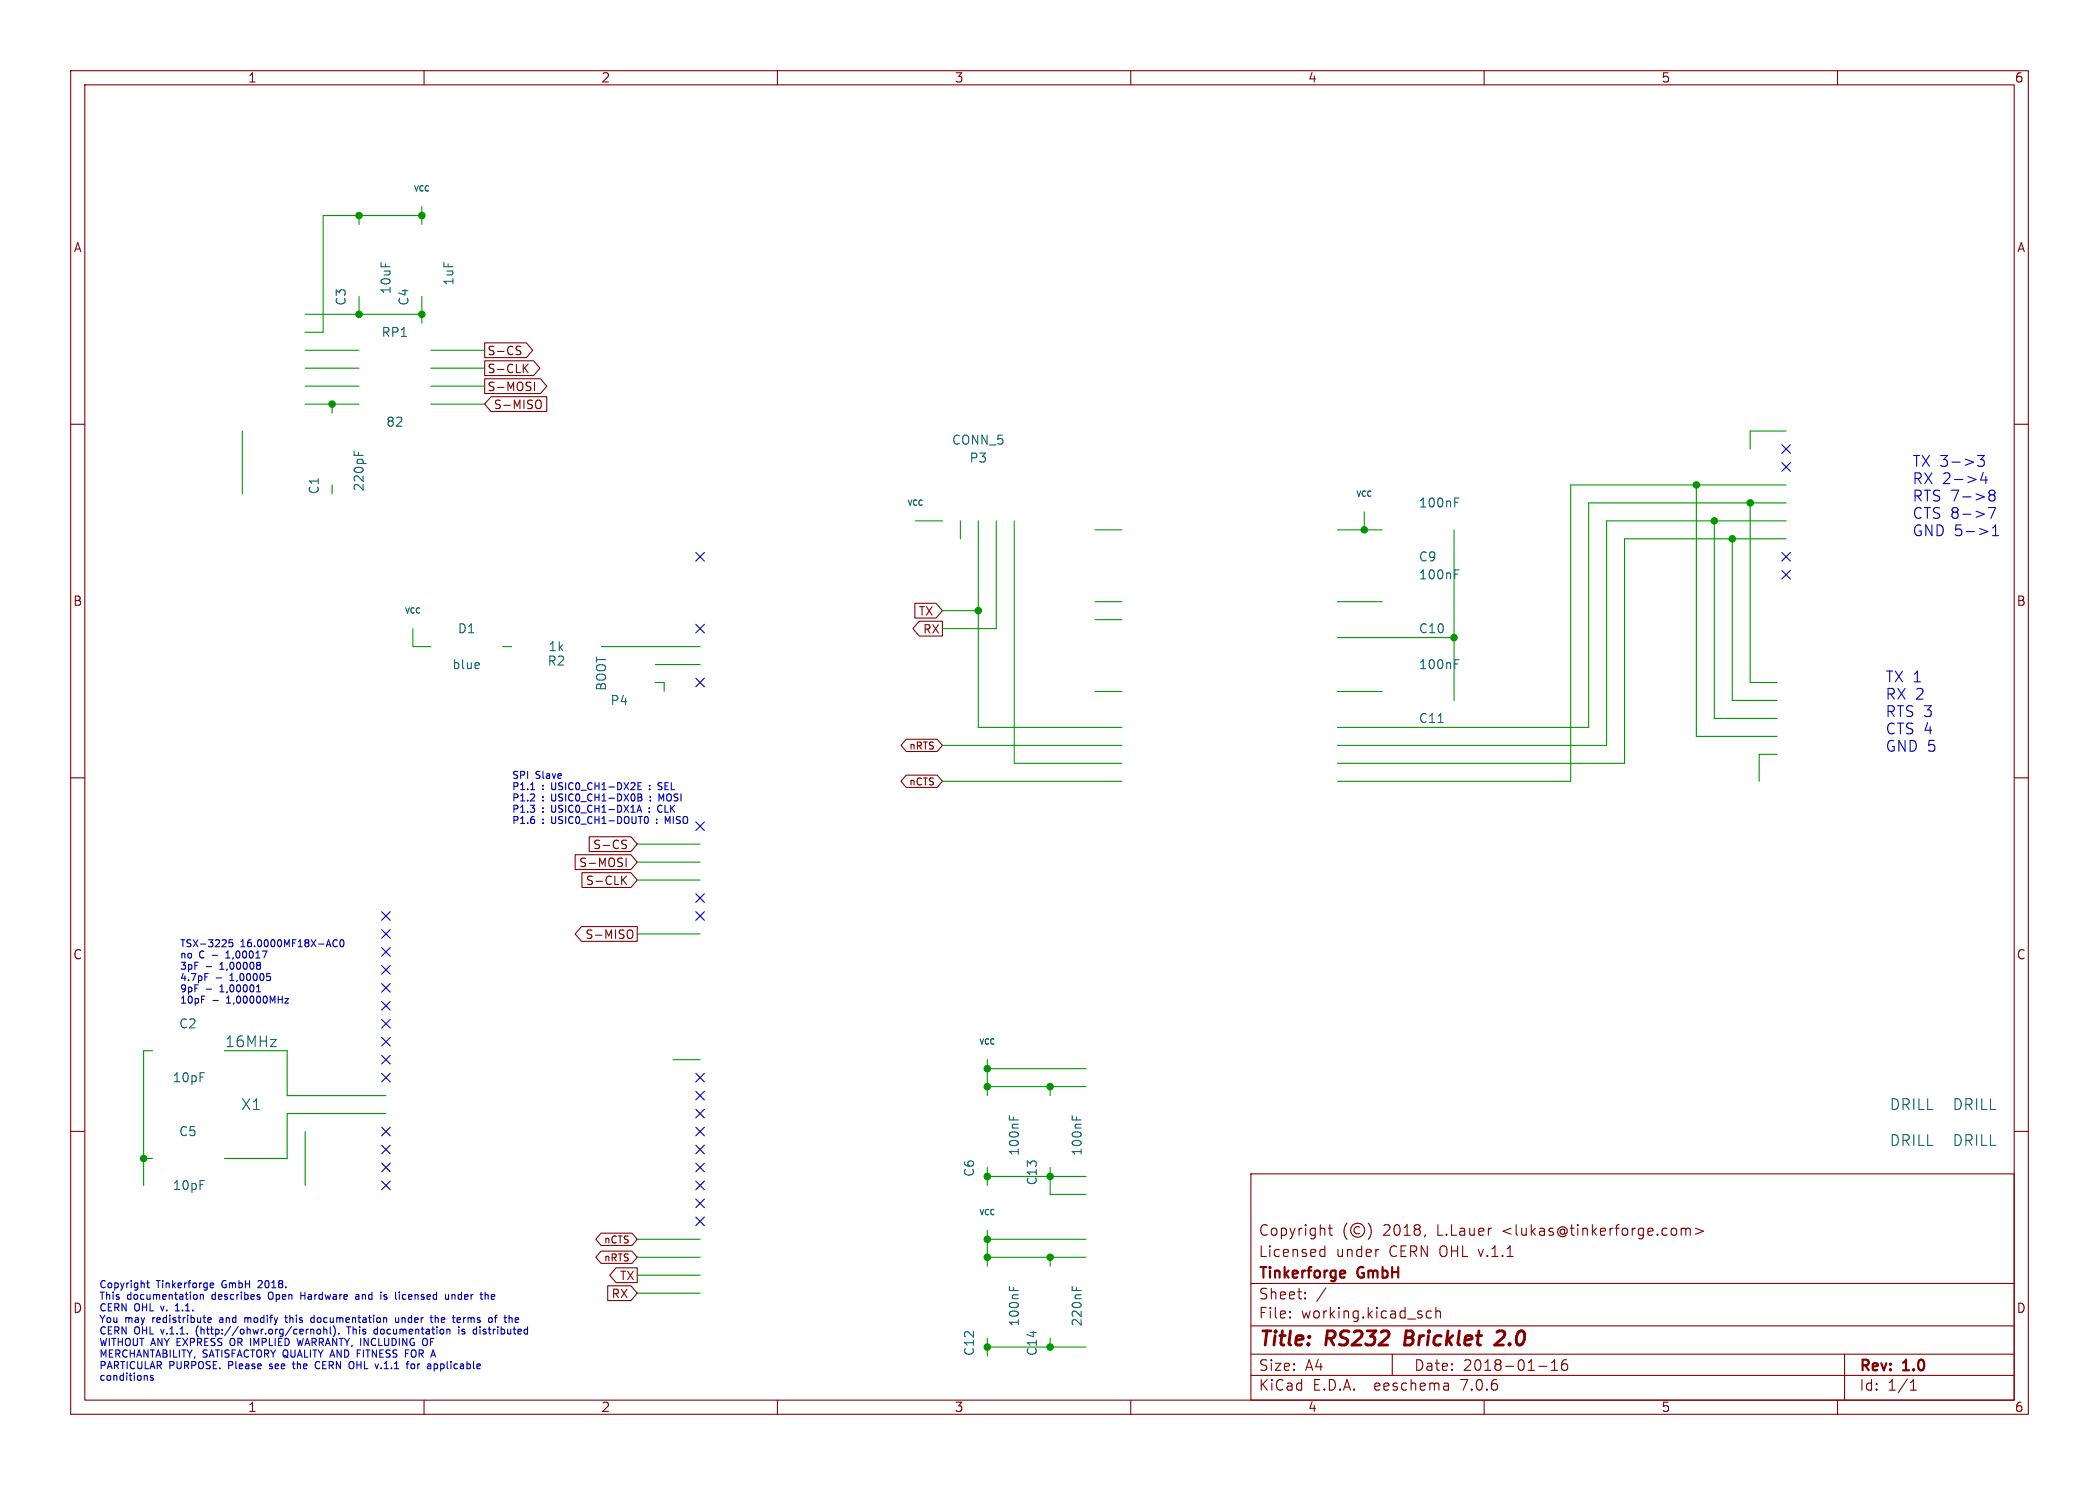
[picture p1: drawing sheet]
<svg xmlns="http://www.w3.org/2000/svg" width="297mm" height="210mm" viewBox="0 0 297 210" stroke-linecap="round" stroke-linejoin="round" font-family="sans-serif">
<g fill="none" stroke="#840000" stroke-width=".15">
<path d="M10 10h277v190h-277zM12 12h273v186h-273zM60 10v2M110 10v2M160 10v2M210 10v2M260 10v2M10 60h2M68.6 51h6.9l.9 1.1-.9 1h-6.9zM68.6 48.5h5.9l.9 1-.9 1.1h-5.9zM68.6 53.6h7.9l.9 1-.9 1.1h-7.9zM69.5 56.1h7.9v2.1h-7.9l-.9-1z"/>
<path d="M73.2 49.5l.4 .1 .1 .3-.2 .3h-.3M73.2 49h.5M74.2 52l.5 .7M74.7 51.5l-.7 .7M75.6 54v1.2M76.1 56.6a.4 .4 0 0 1 .5 .4v.4a.4 .4 0 0 1-.5 .4M285 60h2M129.5 85.3h3l.8 1.1-.8 1h-3zM130.1 87.9h3.2v2h-3.2l-.9-1zM10 110h2M83.4 118.3h5.9l.9 1.1-.9 1h-5.9zM88.2 119.4l.3 .1 .1 .3-.2 .2h-.3"/>
<path d="M88.2 118.8l.4 .1M128.2 109.6h4.4l.7 .9-.7 .9h-4.4l-.7-.9zM128.2 104.5h4.4l.7 .9-.7 .9h-4.4l-.7-.9zM285 110h2M81.4 120.9h7.9l.9 1-.9 1.1h-7.9zM82.3 131h7.9v2.1h-7.9l-.9-1zM82.4 123.4h6.9l.9 1.1-.9 1h-6.9zM88.1 124.4l.5 .7M88.6 121.4v1.1M88.6 123.9l-.6 .7M89 131.5a.4 .4 0 0 1 .5 .4v.4a.4 .4 0 0 1-.5 .4M10 160h2"/>
<path d="M285 160h2M85 176.9h4.4l.8 .9-.8 .9h-4.4l-.7-.9zM85 174.4h4.4l.8 .9-.8 .8h-4.4l-.7-.8zM87.2 179.3h3v2.1h-3l-.9-1.1zM177 166h108v32h-108zM186.9 177.6l.1 .1 .5-.1M186.9 176.8l.1-.1 .5 .1M187.5 176.2v1.5M188 173.7h.5M188.2 173.2v1.3v.1l.3 .1M190.6 173a1.72 1.72 0 0 0 0 2.3M192.4 173.6a.52 .52 0 0 0-.8 .4 .52 .52 0 0 0 .8 .4"/>
<path d="M193.6 173a1.72 1.72 0 0 1 0 2.3M195 176.7h.1M201.7 174.6l-.2 .3M237.9 173.8a.37 .37 0 0 1 .6 .1M237.9 173.7v1M238.5 173.9l.2-.2 .4 .1 .1 .9M238.5 173.9v.8M239.9 173.7l1.1 .4-1.1 .5M60 198v2M86 181.8h3.3l.9 1.1-.9 1h-3.3zM110 198v2M160 198v2"/>
<path d="M177 194.5h108M177 191.5h108M177 187.5h108M177 181.5h108M182.5 186.3h.1l-.1 .1M182.5 186.3v.1M182.5 185.5v.1M182.5 185.5h.1l-.1 .1M184.7 183.6v.1M184.7 183.6h-.1l.1 .1M184.7 182.8v.1M184.7 182.8h-.1l.1 .1"/>
<path d="M187.6 182.1l-1.3 2M197 191.5v3M202.5 185.5l-.4-.1-.3 .3v.4l.2 .2 .1 .1 .4-.1M203.2 185.5a.37 .37 0 0 1 .6 .1v.8M203.2 184.9v1.5M204.9 195.7l.1 .9M205 196.5l-.2 .1M205 196h-.2M210 198v2M217.7 193.2h1.2M219.5 193.8h.9M219.5 192.7l.5-.4v1.5"/>
<path d="M221.7 192.3a.59 .59 0 0 0-.7 .6v.6l.1 .2 .4 .1 .2-.1 .1-.5-.1-.3h-.5l-.2 .3M260 198v2M261 191.5v6.5M270.3 196.6h.9M270.3 195.5l.4-.4v1.5"/>
<circle cx="192.1" cy="174" r="1"/>
</g>
<path d="M199 188.2l-.3 2h.8M212.6 188.2h-.5l-.3 .2M212.8 189.1l-1.3 1.1h1.2" fill="none" stroke="#840000" stroke-width=".4"/>
<path d="M190.1 179.7l.2 .1v.2l-.7 .2M190.3 180.6l-.2 .1" fill="none" stroke="#840000" stroke-width=".3"/>
<g fill="none" stroke="#0000c2" stroke-width=".15">
<path d="M279.8 64.4h1l-.5 .6a.41 .41 0 0 1 .5 .3v.4l-.2 .2h-.6l-.2-.1M280.1 74.7l1.2 .5-1.2 .4M280.6 66.8l-.3 1.1h.9M281 67.4v1M281.4 71.8h1l-.7 1.5M281.7 70l-.1-.1a.32 .32 0 0 1-.2-.3 .32 .32 0 0 1 .3-.3l.4 .1a.32 .32 0 0 1 .2 .3 .32 .32 0 0 1-.3 .3M281.7 70l-.3 .3 .1 .4 .2 .1h.4l.2-.2-.1-.5-.2-.1M281.7 70h.3M281.9 75.8h.9M281.9 74.7l.5-.5v1.6M75 113.3h.7M75.1 111.7h.6"/>
<path d="M75.6 112.4v.3M90.1 114.9l.4-1 .3 1M90.2 114.6h.5M90.3 111.2h.3M90.3 112.3l.4 .1 .1 .2-.2 .2M90.3 112.8h.3M90.6 112.8l.2 .1v.3l-.5 .1M90.7 110.7h-.4v1h.4M91.3 115.5h.1a.53 .53 0 0 1 .3 .5 .53 .53 0 0 1-.3 .5l-.1-.1M91.9 114.8v.1M91.9 114.3h.1M91.9 111.6v.1"/>
<path d="M91.9 111.1v.1M92 113.2v.1M92 112.7v.1M92.9 116.4v.1M92.9 115.8v.1M93.1 111.6l.4 .1M93.4 113.9a.53 .53 0 0 0-.3 .5 .53 .53 0 0 0 .3 .5M93.5 110.7h-.2l-.2 .2 .1 .2 .3 .1M93.6 113l-.4-.7v1M94.5 116.2l-.4-.7v1M29 137.7h.5M32 135.5h.5"/>
<path d="M32.2 134.6l-.2 .2M32.9 132.9h-.5v.5l.1-.1h.4l.1 .2-.1 .3-.1 .1-.4-.1M36.6 139.3v1M36.9 136.3l-.2 .2 .1 .1 .1 .3-.2 .2M37.8 137.7h.4M38.1 138.1l.2 .1v.3l-.2 .2M47.7 133a.47 .47 0 0 0-.6 .3 .47 .47 0 0 0 .4 .6l.2-.1M48.2 132.9h.1a.53 .53 0 0 1 .4 .5 .53 .53 0 0 1-.4 .5 .66 .66 0 0 1-.1-1zM28.5 140.9h.5M36.3 140.3h.6M40.3 141.2h.5l-.5 .7h.5M20.7 194.5l.1 .2v.5"/>
<path d="M20.7 181.4h.4M20.9 181.1v.9l.2 .1M21.7 194.6l-.3-.1-.1 .2v.1l.4 .1v.2h-.4M24.8 185.4h.6M25 184.5l-.2 .2M27.6 183.1h.2l.1 .2v.4h-.3M27.8 187.9v.7M28.3 183.2l.2-.1h.2l.1 .6M28.3 183.1v.6M29.4 186.7l.5-.1-.1-.2-.2-.1-.2 .2 .1 .5h.3M29.7 181.6l.2-.2h.2l.1 .2v.1l-.5 .1M29.7 182l.2 .1h.3"/>
<path d="M31.1 186.7v.3M32.6 189.4v.7M34.6 186.3v.7M34.9 186.3l-.3 .1M36.6 181.1l-.1 .1M36.7 183.4l.1 .2-.1 .1M36.7 183.1h.1M37.1 181.5l-.6 .6h.6M38 182.9v.7M38.1 193.5l.1 .1M38.2 192.9v.3M40.3 186.3h.4"/>
<path d="M40.4 186v.9l.3 .1M41.4 192.9h.3M41.5 192.5v.9l.2 .2M42 189.3l.3 1 .2-.7 .2 .7M42.6 182.7v1M42.6 183.2h.5M44 186.8l.2 .2h.3M44 188v.7M44 188.1l.1-.1h.3v.7M44.5 186.4l-.3-.1-.2 .2M44.5 186v1M44.8 192.6a.5 .5 0 0 0-.2 .6 .5 .5 0 0 0 .6 .3"/>
<path d="M44.9 188h.3l.2 .2v.3l-.2 .2-.3-.1-.1-.1zM45.8 188.1l.2-.1h.2v.7M45.8 187.6v1.1M46.7 187.6v.9l.2 .2M47.2 187.5a1.19 1.19 0 0 1 0 1.5M47.9 188.6v.1M49.3 187.6v1.1M49.9 192.6a.72 .72 0 0 1 0 .9M50.4 183.1h.3l.1 .6M50.5 191.4h.4M50.8 183.3l-.3 .1-.2 .1 .2 .2h.3M53 188.6l.1 .1 .3-.1"/>
<path d="M53.4 188h-.3l-.1 .1M53.4 187.6v1.1M54.3 183.7h.4M54.7 183.1h-.2l-.2 .1 .1 .2 .3 .1M56 186.3v.7h.3l.1-.1M56.4 186.3v.7M56.5 182.7v.1M56.9 186.3v.7M57 183.1l-.1 .2 .1 .4M57 186.3l-.1 .1M57.4 191.4h.3M58.2 192.9h.3l.2 .2v.3l-.2 .2-.3-.1-.1-.1z"/>
<path d="M60.3 189.3a.72 .72 0 0 1 0 .9M61.4 192.9h.3l.2 .2-.1 .4h-.4M61.6 186.4l.1-.1 .3 .1v.6M61.6 186v1M63 183.1l.1 .6h.2h.2M63.5 183.1v.6M63.5 188l.2 .1v.6M64 183.1v.6M64.3 183.1h-.2l-.1 .1M64.9 187.6v.1M64.9 188v.7M65 186.3l.2 .3-.5 .1"/>
<path d="M65.1 187h-.1M65.4 188.6h.3M65.6 186.3v.7M65.6 186.4v.1M65.7 188h-.2l-.1 .1v.2l.3 .1M67.9 187.6v.1M67.9 188v.7M68.8 183.1l.3 .1v.5M69.6 183.1v.6M70 186.3h.3M70 183.3l-.5 .1M70.3 186l-.2 .1v.9"/>
<path d="M72.9 187h.4M72.9 186.4l.3-.1 .2 .3-.5 .1"/>
</g>
<g fill="none" stroke="#009600" stroke-width=".15">
<path d="M50.8 30.5v1.3M59.7 29.2v2.6M59.7 30.5h-14v16.5h-2.5M43.2 44.5h16.5M43.2 52.1h7.6M43.2 54.6h7.6M43.2 57.2h7.6M43.2 49.5h7.6M47 57.2v1.2M50.8 41.9v2.6M59.7 41.9v3.8M61 52.1h7.6"/>
<path d="M61 54.6h7.6M61 57.2h7.6M61 49.5h7.6M34.3 61v8.9M47 68.6v1.3M129.5 73.7h3.8M135.9 73.7v2.5M138.4 73.7v29.2h20.3M141 73.7v15.2h-7.7M143.5 73.7v34.3h15.2M154.9 74.9h3.8M189.2 74.9h6.4"/>
<path d="M193 72.4v2.5M205.7 74.9v24.2M240 68.6v35.5h11.5M242.6 73.7v27.9h8.9M245.1 76.2v22.9h6.4M247.6 71.1v25.4h3.9M252.7 68.6h-30.5v41.9h-33M252.7 71.1h-27.9v31.8h-35.6M252.7 73.7h-25.4v31.7h-38.1M252.7 76.2h-22.8v31.8h-40.7M252.7 61h-5.1v2.5M58.4 88.9v2.5h2.6"/>
<path d="M71.1 91.4h1.3M85.1 91.4h14M92.7 96.5h1.3v1.3M92.7 94h6.4M133.3 86.4h5.1M154.9 85.1h3.8M154.9 87.6h3.8M154.9 97.8h3.8M189.2 90.2h16.5M189.2 85.1h6.4M189.2 97.8h6.4M90.2 119.4h8.9"/>
<path d="M133.3 105.4h25.4M133.3 110.5h25.4M251.5 106.7h-2.6v3.8M90.2 132.1h8.9M90.2 124.5h8.9M90.2 121.9h8.9M21.6 148.6h-1.3v19M31.7 148.6h8.9v6.3h14M54.6 157.5h-14v6.3h-8.9M95.2 149.9h3.9M139.7 151.1h14M139.7 153.7h14"/>
<path d="M139.7 149.9v5M148.6 153.7v1.2M20.3 163.8h1.3M43.2 160v7.6M90.2 177.8h8.9M90.2 175.3h8.9M139.7 165.1v2.5M139.7 174v5.1M139.7 166.4h14M139.7 177.8h14M139.7 175.3h14M148.6 165.1v3.8h5.1"/>
<path d="M148.6 177.8v1.3M90.2 180.3h8.9M90.2 182.9h8.9M139.7 189.2v2.6M139.7 190.5h14M148.6 189.2v1.3"/>
</g>
<g fill="none" stroke="#000084" stroke-width=".15">
<path d="M98.5 78.1l1.2 1.2M99.7 78.1l-1.2 1.2M252.1 65.4l1.2 1.2M252.1 62.9l1.2 1.2M252.1 78.1l1.2 1.2M253.3 65.4l-1.2 1.2M253.3 62.9l-1.2 1.2M253.3 78.1l-1.2 1.2M98.5 88.3l1.2 1.2M98.5 95.9l1.2 1.2M99.7 88.3l-1.2 1.2M99.7 95.9l-1.2 1.2"/>
<path d="M252.1 80.7l1.2 1.2M253.3 80.7l-1.2 1.2M98.5 116.2l1.2 1.2M99.7 116.2l-1.2 1.2M54 128.9l1.2 1.2M54 131.5l1.2 1.2M54 134l1.2 1.2M54 139.1l1.2 1.2M54 136.6l1.2 1.2M55.2 128.9l-1.2 1.2M55.2 131.5l-1.2 1.2M55.2 134l-1.2 1.2"/>
<path d="M55.2 139.1l-1.2 1.2M55.2 136.6l-1.2 1.2M98.5 128.9l1.2 1.2M98.5 126.4l1.2 1.2M99.7 128.9l-1.2 1.2M99.7 126.4l-1.2 1.2M54 141.6l1.2 1.2M54 144.2l1.2 1.2M54 146.7l1.2 1.2M54 151.8l1.2 1.2M54 149.3l1.2 1.2M54 159.4l1.2 1.2"/>
<path d="M55.2 141.6l-1.2 1.2M55.2 144.2l-1.2 1.2M55.2 146.7l-1.2 1.2M55.2 151.8l-1.2 1.2M55.2 149.3l-1.2 1.2M55.2 159.4l-1.2 1.2M98.5 151.8l1.2 1.2M98.5 156.9l1.2 1.2M98.5 154.3l1.2 1.2M98.5 159.4l1.2 1.2M99.7 151.8l-1.2 1.2M99.7 156.9l-1.2 1.2"/>
<path d="M99.7 154.3l-1.2 1.2M99.7 159.4l-1.2 1.2M54 167l1.2 1.2M54 162l1.2 1.2M54 164.5l1.2 1.2M55.2 167l-1.2 1.2M55.2 162l-1.2 1.2M55.2 164.5l-1.2 1.2M98.5 169.6l1.2 1.2M98.5 172.1l1.2 1.2M98.5 167l1.2 1.2M98.5 164.5l1.2 1.2"/>
<path d="M98.5 162l1.2 1.2M99.7 169.6l-1.2 1.2M99.7 172.1l-1.2 1.2M99.7 167l-1.2 1.2M99.7 164.5l-1.2 1.2M99.7 162l-1.2 1.2"/>
</g>
<g fill="none" stroke="#006464" stroke-width=".15">
<path d="M50.1 63.8v.6M50.7 64v.4M205.9 71h.4M205.9 70.4h.6M67.8 93.8v.2l-.6 .1M205.9 81.2h.4M205.9 80.6h.6M205.9 93.9h.4M205.9 93.3h.6M203.5 102.2h.7M142.8 157.8v.6M143.4 158v.4"/>
<path d="M151.7 157.8v.6M152.3 158v.4M142.8 181.9v.6M143.4 182.1v.4M151.7 181.9v.6M152.3 182.1v.4"/>
</g>
<g fill="#009600" stroke="#009600" stroke-width=".15">
<circle cx="20.3" cy="163.8" r=".46"/>
<circle cx="242.6" cy="73.7" r=".46"/>
<circle cx="240" cy="68.6" r=".46"/>
<circle cx="245.1" cy="76.2" r=".46"/>
<circle cx="247.6" cy="71.1" r=".46"/>
<circle cx="148.6" cy="153.7" r=".46"/>
<circle cx="148.6" cy="190.5" r=".46"/>
<circle cx="139.7" cy="190.5" r=".46"/>
<circle cx="148.6" cy="177.8" r=".46"/>
<circle cx="148.6" cy="166.4" r=".46"/>
<circle cx="139.7" cy="177.8" r=".46"/>
<circle cx="139.7" cy="166.4" r=".46"/>
<circle cx="139.7" cy="175.3" r=".46"/>
<circle cx="139.7" cy="153.7" r=".46"/>
<circle cx="139.7" cy="151.1" r=".46"/>
<circle cx="50.8" cy="44.5" r=".46"/>
<circle cx="50.8" cy="30.5" r=".46"/>
<circle cx="59.7" cy="30.5" r=".46"/>
<circle cx="47" cy="57.2" r=".46"/>
<circle cx="205.7" cy="90.2" r=".46"/>
<circle cx="193" cy="74.9" r=".46"/>
<circle cx="138.4" cy="86.4" r=".46"/>
<circle cx="59.7" cy="44.5" r=".46"/>
</g>
<g font-size="2.8" fill="#840000">
<text x="178" y="190.9">Title:</text>
<text x="187.7" y="190.9">RS232</text>
<text x="199.6" y="190.9">Bricklet</text>
<text x="213.4" y="190.9">2.0</text>
</g>
<g font-size="2.1" fill="#0000c2">
<text x="270.5" y="66.1">TX 3-&gt;3</text>
<text x="270.5" y="68.6">RX 2-&gt;4</text>
<text x="270.5" y="71">RTS 7-&gt;8</text>
<text x="270.5" y="73.5">CTS 8-&gt;7</text>
<text x="270.5" y="76">GND 5-&gt;1</text>
<text x="266.7" y="96.6">TX 1</text>
<text x="266.7" y="99.1">RX 2</text>
<text x="266.7" y="101.5">RTS 3</text>
<text x="266.7" y="104">CTS 4</text>
<text x="266.7" y="106.4">GND 5</text>
</g>
<g font-size="2.1" fill="#006464">
<text x="31.7" y="148.3">16MHz</text>
<text x="34" y="157.2">X1</text>
<text x="267.3" y="157.2">DRILL</text>
<text x="276.2" y="157.2">DRILL</text>
<text x="267.3" y="162.3">DRILL</text>
<text x="276.2" y="162.3">DRILL</text>
</g>
<g font-size="2.1" fill="#840000">
<text x="178" y="178">Licensed</text>
<text x="178" y="175">Copyright</text>
<text x="189" y="178">under</text>
<text x="195.7" y="175">2018,</text>
<text x="196.6" y="178">CERN OHL v.1.1</text>
<text x="203.5" y="175">L.Lauer</text>
<text x="212.8" y="175">&lt;lukas@tinkerforge.com&gt;</text>
<text x="178" y="184">Sheet:</text>
<text x="178" y="181.2">Tinkerforge</text>
<text x="192.2" y="181.2">GmbH</text>
<text x="178" y="186.7">File:</text>
<text x="184.1" y="186.7">working.kicad_sch</text>
<text x="178" y="196.9">KiCad</text>
<text x="178" y="194.1">Size:</text>
<text x="184.7" y="194.1">A4</text>
<text x="185.7" y="196.9">E.D.A.</text>
<text x="194.6" y="196.9">eeschema</text>
<text x="200" y="194.1">Date:</text>
<text x="207" y="196.9">7.0.6</text>
<text x="207" y="194.1">2018-01-16</text>
<text x="263" y="194.3">Rev:</text>
<text x="263" y="196.9">Id:</text>
<text x="267.1" y="196.9">1/1</text>
<text x="269.4" y="194.3">1.0</text>
</g>
<g font-size="1.8" fill="#840000">
<text x="35" y="11.9">1</text>
<text x="85" y="11.9">2</text>
<text x="135" y="11.9">3</text>
<text x="185" y="11.9">4</text>
<text x="235" y="11.9">5</text>
<text x="285" y="11.9">6</text>
<text x="10.3" y="35.9">A</text>
<text x="285.3" y="35.9">A</text>
<text x="10.3" y="85.9">B</text>
<text x="285.3" y="85.9">B</text>
<text x="10.3" y="135.9">C</text>
<text x="285.3" y="135.9">C</text>
<text x="10.3" y="185.9">D</text>
<text x="285.3" y="185.9">D</text>
<text x="35" y="199.9">1</text>
<text x="85" y="199.9">2</text>
<text x="135" y="199.9">3</text>
<text x="185" y="199.9">4</text>
<text x="235" y="199.9">5</text>
<text x="285" y="199.9">6</text>
</g>
<g font-size="1.8" fill="#006464">
<text x="55.5" y="41.7" transform="rotate(-90 55.5 41.7)">10uF</text>
<text x="64.4" y="40.5" transform="rotate(-90 64.4 40.5)">1uF</text>
<text x="49.1" y="43.3" transform="rotate(-90 49.1 43.3)">C3</text>
<text x="53.9" y="47.9">RP1</text>
<text x="58" y="43.3" transform="rotate(-90 58 43.3)">C4</text>
<text x="54.6" y="60.6">82</text>
<text x="134.6" y="63.1">CONN_5</text>
<text x="137.1" y="65.6">P3</text>
<text x="45.3" y="70" transform="rotate(-90 45.3 70)">C1</text>
<text x="51.7" y="69.6" transform="rotate(-90 51.7 69.6)">220pF</text>
<text x="200.7" y="72">100nF</text>
<text x="200.7" y="82.1">100nF</text>
<text x="200.7" y="79.6">C9</text>
<text x="64.7" y="89.8">D1</text>
<text x="200.7" y="89.8">C10</text>
<text x="63.9" y="94.8">blue</text>
<text x="77.4" y="94.3">R2</text>
<text x="77.5" y="92.3">1k</text>
<text x="200.7" y="94.8">100nF</text>
<text x="86" y="97.8" transform="rotate(-90 86 97.8)">BOOT</text>
<text x="86.3" y="99.9">P4</text>
<text x="200.7" y="102.5">C11</text>
<text x="25.2" y="145.6">C2</text>
<text x="24.3" y="153.3">10pF</text>
<text x="25.2" y="160.9">C5</text>
<text x="138" y="166.5" transform="rotate(-90 138 166.5)">C6</text>
<text x="144.4" y="163.6" transform="rotate(-90 144.4 163.6)">100nF</text>
<text x="146.9" y="167.7" transform="rotate(-90 146.9 167.7)">C13</text>
<text x="153.3" y="163.6" transform="rotate(-90 153.3 163.6)">100nF</text>
<text x="24.3" y="168.5">10pF</text>
<text x="138" y="191.9" transform="rotate(-90 138 191.9)">C12</text>
<text x="144.4" y="187.7" transform="rotate(-90 144.4 187.7)">100nF</text>
<text x="146.9" y="191.9" transform="rotate(-90 146.9 191.9)">C14</text>
<text x="153.3" y="187.7" transform="rotate(-90 153.3 187.7)">220nF</text>
</g>
<g font-size="1.7" fill="#840000">
<text x="68.9" y="53">S-CLK</text>
<text x="68.9" y="50.4">S-CS</text>
<text x="68.9" y="55.5">S-MOSI</text>
<text x="69.8" y="58.1">S-MISO</text>
<text x="129.9" y="87.3">TX</text>
<text x="130.5" y="89.8">RX</text>
<text x="81.8" y="122.8">S-MOSI</text>
<text x="82.8" y="125.4">S-CLK</text>
<text x="83.8" y="120.3">S-CS</text>
<text x="82.7" y="133">S-MISO</text>
<text x="86.4" y="183.8">RX</text>
<text x="87.6" y="181.3">TX</text>
</g>
<g font-size="1.4" fill="#840000">
<text x="128.5" y="106.2">nRTS</text>
<text x="128.5" y="111.3">nCTS</text>
<text x="85.3" y="178.6">nRTS</text>
<text x="85.3" y="176.1">nCTS</text>
</g>
<g font-size="1.4" fill="#0000c2">
<text x="72.4" y="110.2">SPI</text>
<text x="72.4" y="111.8">P1.1</text>
<text x="72.4" y="113.4">P1.2</text>
<text x="75.8" y="110.2">Slave</text>
<text x="76.8" y="111.8">:</text>
<text x="76.8" y="113.4">:</text>
<text x="78.2" y="111.8">USIC0_CH1-DX2E</text>
<text x="78.2" y="113.4">USIC0_CH1-DX0B</text>
<text x="93.9" y="111.8">SEL</text>
<text x="93.9" y="113.4">MOSI</text>
<text x="72.4" y="115">P1.3</text>
<text x="72.4" y="116.6">P1.6</text>
<text x="76.8" y="115">:</text>
<text x="76.8" y="116.6">:</text>
<text x="78.2" y="115">USIC0_CH1-DX1A</text>
<text x="78.2" y="116.6">USIC0_CH1-DOUT0</text>
<text x="93.8" y="115">CLK</text>
<text x="94.8" y="116.6">MISO</text>
<text x="25.4" y="134">TSX-3225</text>
<text x="25.4" y="135.6">no</text>
<text x="25.4" y="137.2">3pF</text>
<text x="28.2" y="135.6">C</text>
<text x="29.1" y="137.2">-</text>
<text x="30.2" y="135.6">-</text>
<text x="31.3" y="137.2">1,00008</text>
<text x="32.5" y="135.6">1,00017</text>
<text x="34.1" y="134">16.0000MF18X-AC0</text>
<text x="25.4" y="138.8">4.7pF</text>
<text x="25.4" y="140.4">9pF</text>
<text x="25.4" y="142">10pF</text>
<text x="29.1" y="140.4">-</text>
<text x="30" y="142">-</text>
<text x="30.5" y="138.8">-</text>
<text x="31.3" y="140.4">1,00001</text>
<text x="32.3" y="142">1,00000MHz</text>
<text x="32.8" y="138.8">1,00005</text>
<text x="14" y="182.2">Copyright</text>
<text x="14" y="183.9">This</text>
<text x="14" y="185.5">CERN</text>
<text x="18" y="183.9">documentation</text>
<text x="19" y="185.5">OHL</text>
<text x="22.2" y="182.2">Tinkerforge</text>
<text x="23" y="185.5">v.</text>
<text x="25.3" y="185.5">1.1.</text>
<text x="30.2" y="183.9">describes</text>
<text x="31.6" y="182.2">GmbH</text>
<text x="37" y="182.2">2018.</text>
<text x="38.4" y="183.9">Open</text>
<text x="43.2" y="183.9">Hardware</text>
<text x="51.3" y="183.9">and</text>
<text x="55.1" y="183.9">is</text>
<text x="57.4" y="183.9">licensed</text>
<text x="64.7" y="183.9">under</text>
<text x="70" y="183.9">the</text>
<text x="14" y="187.2">You</text>
<text x="14" y="188.8">CERN</text>
<text x="14" y="190.4">WITHOUT ANY EXPRESS</text>
<text x="17.7" y="187.2">may</text>
<text x="19" y="188.8">OHL</text>
<text x="21.8" y="187.2">redistribute</text>
<text x="23" y="188.8">v.1.1.</text>
<text x="28.2" y="188.8">(http://ohwr.org/cernohl).</text>
<text x="31.5" y="187.2">and</text>
<text x="33" y="190.4">OR IMPLIED</text>
<text x="35.3" y="187.2">modify</text>
<text x="41.4" y="187.2">this</text>
<text x="43.1" y="190.4">WARRANTY, INCLUDING</text>
<text x="45.2" y="187.2">documentation</text>
<text x="49.9" y="188.8">This</text>
<text x="53.9" y="188.8">documentation</text>
<text x="57.4" y="187.2">under</text>
<text x="61.3" y="190.4">OF</text>
<text x="62.7" y="187.2">the</text>
<text x="66.1" y="187.2">terms</text>
<text x="66.1" y="188.8">is</text>
<text x="68.4" y="188.8">distributed</text>
<text x="71.4" y="187.2">of</text>
<text x="14" y="192.1">MERCHANTABILITY,</text>
<text x="14" y="193.7">PARTICULAR</text>
<text x="14" y="195.3">conditions</text>
<text x="23.9" y="193.7">PURPOSE.</text>
<text x="28.7" y="192.1">SATISFACTORY QUALITY AND</text>
<text x="32.5" y="193.7">Please</text>
<text x="38.6" y="193.7">see</text>
<text x="42.2" y="193.7">the</text>
<text x="45.6" y="193.7">CERN</text>
<text x="50.6" y="193.7">OHL</text>
<text x="51.2" y="192.1">FITNESS</text>
<text x="54.6" y="193.7">v.1.1</text>
<text x="58.3" y="192.1">FOR</text>
<text x="59.3" y="193.7">for</text>
<text x="62.5" y="193.7">applicable</text>
</g>
<g font-size="1.1" fill="#006464">
<text x="58.4" y="27.3">VCC</text>
<text x="128.3" y="71.7">VCC</text>
<text x="191.8" y="70.5">VCC</text>
<text x="57.2" y="87">VCC</text>
<text x="138.5" y="147.9">VCC</text>
<text x="138.5" y="172.1">VCC</text>
</g>
</svg>
